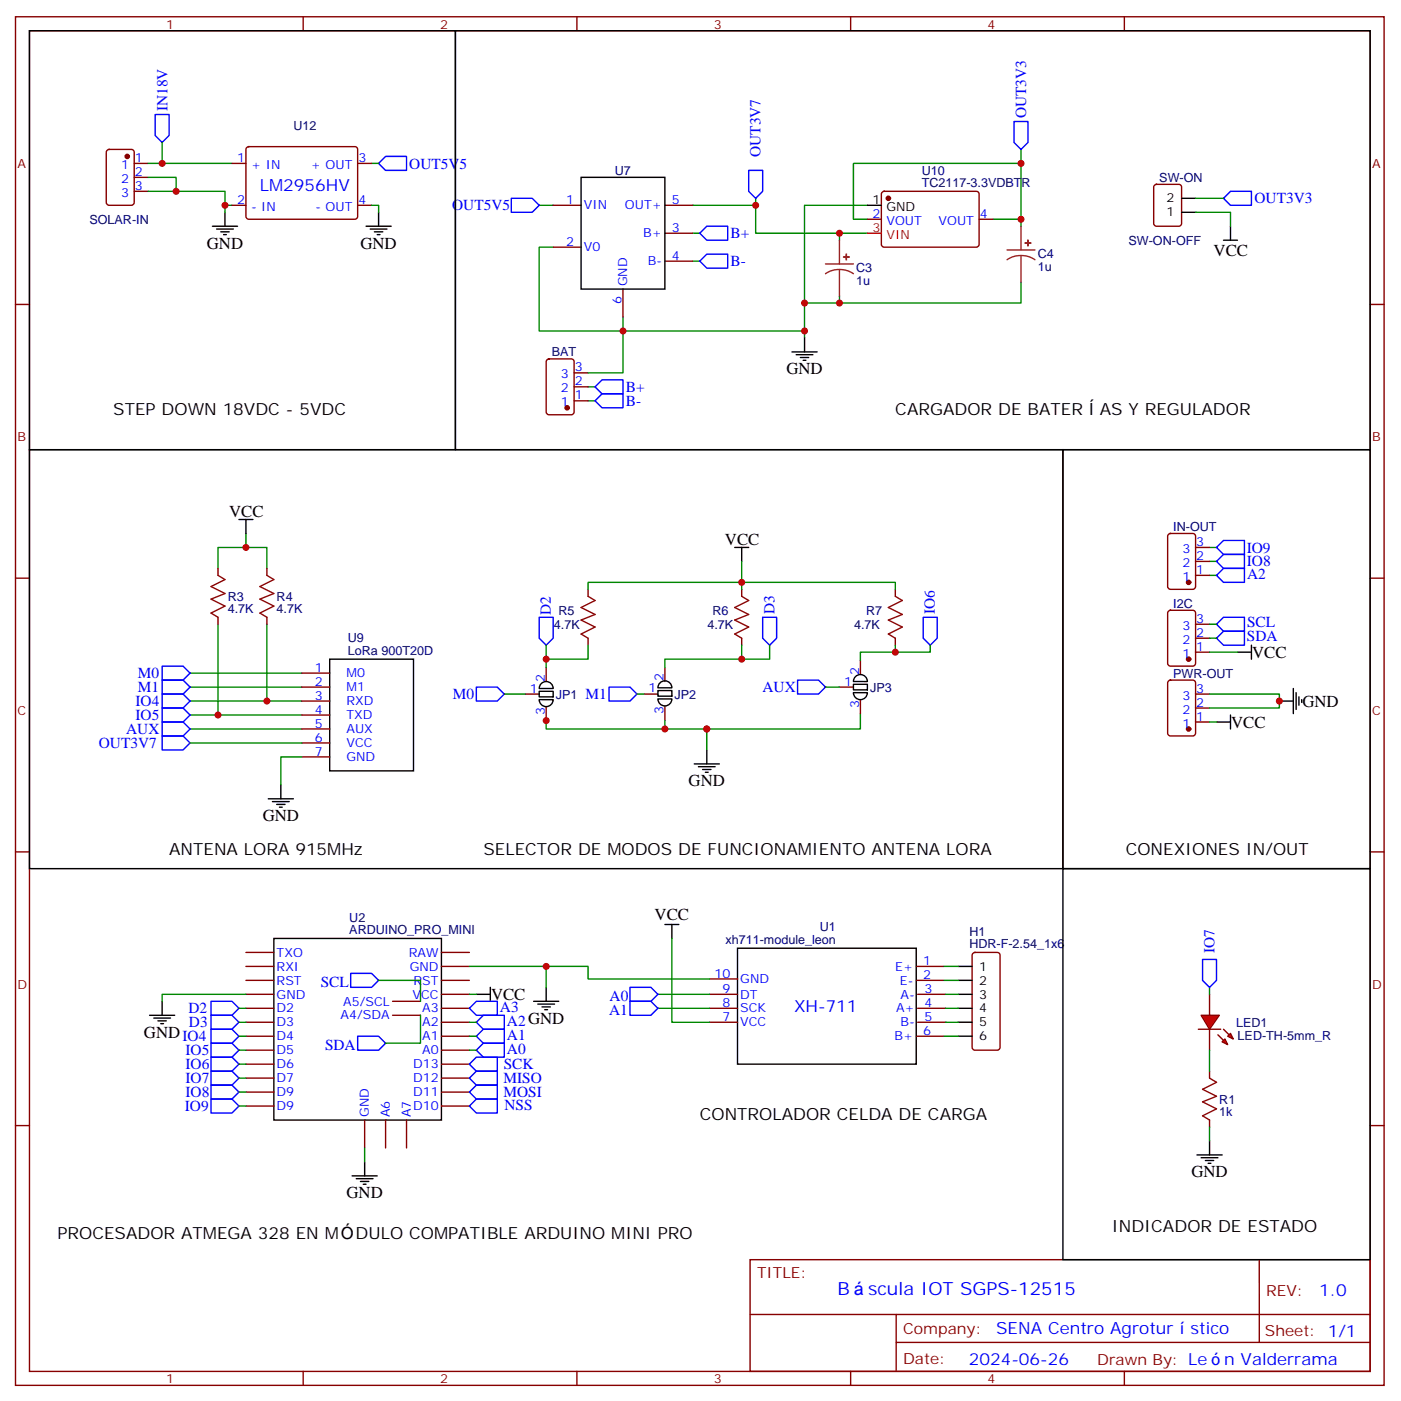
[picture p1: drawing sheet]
<svg xmlns="http://www.w3.org/2000/svg" width="354mm" height="354mm" viewBox="0 0 354 354" stroke-linecap="round" stroke-linejoin="round" font-family="sans-serif">
<g fill="none" stroke="#870000" stroke-width=".35">
<path d="M3.9 4.2h345.7v345.8h-345.7zM7.4 7.8h338.7v338.6h-338.7zM76.6 4.2v3.6M145.7 4.2v3.6M214.9 4.2v3.6M284 4.2v3.6M3.9 76.9h3.5M346.1 76.9h3.5M3.9 146h3.5M55.1 143.6v1.7M55.1 155.9v1.8M67.4 143.6v1.7"/>
<path d="M67.4 155.9v1.8M346.1 146h3.5M76.2 177.1h7.1M76.2 173.6h7.1M76.2 170h7.1M76.2 191.2h7.1M76.2 187.7h7.1M76.2 184.1h7.1M76.2 180.6h7.1M3.9 215.2h3.5M346.1 215.2h3.5M62.1 240.6h7.1"/>
<path d="M62.1 244.1h7.1M62.1 247.6h7.1M62.1 251.2h7.1M62.1 254.7h7.1M62.1 258.2h7.1M99.2 252.9h7M99.2 256.5h7M111.5 240.6h7.1M111.5 244.1h7.1M111.5 247.6h7.1M111.5 251.2h7.1M111.5 254.7h7.1"/>
<path d="M111.5 258.2h7.1M179.2 251.2h7.1M179.2 254.7h7.1M179.2 258.2h7.1M179.2 247.3h7.1M231.5 244.1h7M231.5 247.6h7M231.8 251.2h7.1M231.8 254.7h7.1M231.8 258.2h7.1M245.8 240.8l.5-.2h5.6a.71 .71 0 0 1 .7 .7v23.6l-.7 .4h-5.6l-.5-.2-.2-.5v-23.3zM62.1 261.8h7.1"/>
<path d="M62.1 265.3h7.1M62.1 268.8h7.1M62.1 272.3h7.1M62.1 275.9h7.1M62.1 279.4h7.1M111.5 261.8h7.1M111.5 265.3h7.1M111.5 268.8h7.1M111.5 272.3h7.1M111.5 275.9h7.1M111.5 279.4h7.1M231.5 261.8h7"/>
<path d="M3.9 284.3h3.5M92.1 282.9v7.1M97.4 282.9v7.1M102.7 282.9v7.1M346.1 284.3h3.5M189.5 318.2h156.6v28.2h-156.6zM318.1 318.2v20.9M189.5 332.1h156.5M226.4 339.1h119.6M226.4 332.1v14.1M76.6 346.4v3.6M145.7 346.4v3.6"/>
<path d="M214.9 346.4v3.6M284 346.4v3.6"/>
</g>
<g fill="none" stroke="#000" stroke-width=".35">
<path d="M60.4 131.2h3.5M62.1 131.2v3.6M83.3 166.5h21.2v28.2h-21.2zM70.9 198.3v3.5M67.8 201.8h6.3M68.8 202.5h4.3M69.9 203.2h2.1M70.6 203.9h.7M69.2 237.1h42.3v45.8h-42.3zM168 233.5h3.5M169.7 233.5v3.6M186.3 239.5h45.2v29.3h-45.2z"/>
<path d="M37.8 256.5h6.3M38.8 257.2h4.3M39.9 257.9h2.1M40.6 258.6h.7M41 252.9v3.6M120.3 251.2h3.6M123.9 249.4v3.5M134.8 252.9h6.3M135.9 253.6h4.2M136.9 254.4h2.1M137.6 255.1h.7M138 249.4v3.5"/>
<path d="M242 251.2h3.6M242 244.1h3.6M242 247.6h3.6M242 254.7h3.6M242 258.2h3.6M242 261.8h3.6M88.9 297h6.4M90 297.7h4.2M91.1 298.5h2.1M91.8 299.2h.7M92.1 293.5v3.5"/>
</g>
<g fill="none" stroke="#008700" stroke-width=".35">
<path d="M62.1 134.8v3.5M55.1 157.7v22.9h21.1M55.1 143.6v-5.3h12.3v5.3M67.4 157.7v19.4h8.8M48 173.6h28.2M48 170h28.2M48 177.1h19.4M48 184.1h28.2M48 180.6h7.1M48 187.7h28.2M76.2 191.2h-5.3v7.1M169.7 237.1v21.1h9.5"/>
<path d="M62.1 251.2h-21.1v1.7M95.6 247.6h10.6v5.3M106.2 256.5v7h-8.8M118.6 244.1h19.4v5.3M118.6 251.2h1.7M138 244.1h10.6v3.2h30.6M166.2 251.2h13M166.2 254.7h13M238.5 244.1h3.5M238.5 247.6h3.5M238.9 251.2h3.1M238.9 254.7h3.1"/>
<path d="M118.6 261.8h1.7M118.6 265.3h1.7M238.5 261.8h3.5M92.1 290v3.5"/>
</g>
<g fill="none" stroke="#00f" stroke-width=".35">
<path d="M41 171.8h5.2l1.8 1.8-1.8 1.7h-5.2zM41 168.3h5.2l1.8 1.7-1.8 1.8h-5.2zM41 178.9h5.2l1.8 1.7-1.8 1.8h-5.2zM41 175.3h5.2l1.8 1.8-1.8 1.8h-5.2zM41 182.4h5.2l1.8 1.7-1.8 1.8h-5.2zM41 185.9h5.2l1.8 1.8-1.8 1.7h-5.2zM53.3 252.9h5.3l1.8 1.8-1.8 1.8h-5.3zM53.3 256.5h5.3l1.8 1.7-1.8 1.8h-5.3zM53.3 260h5.3l1.8 1.8-1.8 1.7h-5.3zM88.6 245.9h5.3l1.7 1.7-1.7 1.8h-5.3zM118.6 254.7l1.7-1.8h5.3v3.6h-5.3zM122.1 256.5h5.3v3.5h-5.3l-1.8-1.8z"/>
<path d="M53.3 263.5h5.3l1.8 1.8-1.8 1.8h-5.3zM53.3 267.1h5.3l1.8 1.7-1.8 1.8h-5.3zM53.3 270.6h5.3l1.8 1.7-1.8 1.8h-5.3zM53.3 277.6h5.3l1.8 1.8-1.8 1.8h-5.3zM53.3 274.1h5.3l1.8 1.8-1.8 1.7h-5.3zM90.3 261.8h5.3l1.8 1.7-1.8 1.8h-5.3zM118.6 268.8l1.7-1.7h5.3v3.5h-5.3zM118.6 272.3l1.7-1.7h5.3v3.5h-5.3zM118.6 279.4l1.7-1.8h5.3v3.6h-5.3zM120.3 274.1h5.3v3.5h-5.3l-1.7-1.7zM120.3 261.8l1.8-1.8h5.3v3.5h-5.3zM122.1 263.5h5.3v3.6h-5.3l-1.8-1.8z"/>
</g>
<path d="M55.1 145.3l1.7 1.1-3.5 1.8 3.5 1.7-3.5 1.4 3.5 1.8-3.5 1.8 1.8 1M67.4 145.3l1.8 1.1-3.5 1.8 3.5 1.7-3.5 1.4 3.5 1.8-3.5 1.8 1.7 1" fill="none" stroke="#a10000" stroke-width=".35"/>
<g fill="#f00" stroke="#870000" stroke-width=".35">
<path d="M303.4 256.5h4.6l-2.5 3.5z"/>
<path d="M302.7 260h5.7z"/>
</g>
<g fill="#870000" stroke="#870000" stroke-width=".35">
<path d="M309.1 260l1.4 1.4z"/>
<path d="M307.7 261.4l1.4 1.4z"/>
</g>
<g fill="#f00" stroke="#870000" stroke-width=".35">
<path d="M310.1 261.8l.7-.7 .7 1.4z"/>
<path d="M308.7 263.2l.7-.7 .7 1.4z"/>
</g>
<g fill="none" stroke="#870000" stroke-width=".35">
<path d="M27.1 38l.5-.3h5.6a.71 .71 0 0 1 .7 .8l-.1 12.9-.6 .5h-5.6l-.5-.3-.3-.4v-12.7zM62.4 37.2l.4-.2h26.8a.71 .71 0 0 1 .7 .7v17l-.4 .6-27.1 .1-.5-.2-.2-.5v-17zM33.9 41.3h3.5M33.9 44.8h3.5M33.9 48.3h3.5M58.6 51.9h3.5M58.6 41.3h3.5M90.3 51.9h3.6M90.3 41.3h3.6M139.7 51.9h7.1M168 51.9h7M168 58.9h7"/>
<path d="M219.1 55.4h3.5M222.9 48.5l.4-.2h23.3a.71 .71 0 0 1 .7 .7v12.7l-.4 .7h-23.6l-.5-.2-.2-.5v-12.7zM247.3 55.4h3.6M291.7 46.8l.4-.2h5.7a.71 .71 0 0 1 .7 .7l-.1 9.4-.6 .4h-5.7l-.5-.2-.2-.5v-9.1zM139.7 62.4h7.1M157.4 73v7.1M168 66h7M138.2 90.9l.5-.2h5.6a.71 .71 0 0 1 .7 .7v12.9l-.7 .5h-5.6l-.5-.3-.2-.4v-12.7zM145 97.7h3.6M145 94.2h3.6M145 101.2h3.6M295.2 135l.5-.2h5.6a.71 .71 0 0 1 .7 .7l-.1 12.9-.6 .5h-5.6l-.5-.3-.2-.4v-12.7z"/>
<path d="M302 138.3h3.5M148.6 148.9v1.7M187.4 148.9v1.7M226.2 148.9v1.7M295.2 154.4l.5-.2h5.6a.71 .71 0 0 1 .7 .7l-.1 12.9-.6 .5h-5.6l-.5-.3-.2-.4v-12.7zM302 145.3h3.5M302 141.8h3.5M302 157.7h3.5M132.7 175.3h3.5M138 168.6v3.6M138 178.5v3.5M148.6 161.2v1.8"/>
<path d="M162.7 175.3h3.5M168 168.6v3.6M168 178.5v3.5M187.4 161.2v1.8M212.1 173.6h3.5M217.3 166.9v3.5M217.3 176.7v3.6M226.2 161.2v1.8M295.2 172l.5-.2h5.6a.71 .71 0 0 1 .7 .7l-.1 13-.6 .4h-5.6l-.5-.2-.2-.5v-12.7zM302 175.3h3.5M302 164.7h3.5M302 161.2h3.5"/>
<path d="M302 178.9h3.5M302 182.4h3.5M305.5 251.2v5.3M305.5 260v5.3M305.5 270.6v1.7M305.5 282.9v1.8"/>
</g>
<g fill="none" stroke="#008700" stroke-width=".35">
<path d="M41 36v5.3M257.9 37.7v3.6M37.4 44.8h7.1v3.5h-7.1M37.4 41.3h21.2M44.5 48.3h12.3v3.6M58.6 51.9h-1.8v1.7M93.9 51.9h1.7v1.7M93.9 41.3h1.7M136.2 51.9h3.5M175 51.9h15.9v7h21.2M175 58.9h1.8M190.9 50.1v1.8"/>
<path d="M219.1 55.4h-3.5v-14.1h42.3v14.1M219.1 51.9h-15.9v24.7h8.9M219.1 58.9h-7v1.8M250.9 55.4h7v1.7M302 53.6h8.8v3.5M302 50.1h7.1M139.7 62.4h-3.5v21.2h21.2v10.6h-8.8M175 66h1.8M203.2 76.6v7h-45.8v-3.5M257.9 71.3v5.3h-45.8v-1.8M148.6 97.7h1.7M203.2 83.6v1.8"/>
<path d="M148.6 101.2h1.7M305.5 138.3h1.8M148.6 148.9v-1.8h77.6v1.8M187.4 141.8v7.1M305.5 145.3h1.8M305.5 141.8h1.8M305.5 157.7h1.8M127.4 175.3h5.3M138 163v5.6M148.6 163v3.5h-10.6M160.9 175.3h1.8M187.4 163v3.5h7v-3.5"/>
<path d="M187.4 166.5h-19.4v2.1M208.5 173.6h3.6M226.2 163v1.7h-8.9v2.2M235 163v1.7h-8.8M305.5 175.3h17.7v3.6h-17.7M305.5 161.2h1.8M305.5 164.7h7.1M168 182v2.1M178.5 184.1v5.3M217.3 180.3v3.8h-79.3v-2.1v.4M305.5 182.4h1.8M60.4 258.2h1.7"/>
<path d="M60.4 254.7h1.7M118.6 258.2h1.7M238.9 258.2h3.1M305.5 249.4v1.8M60.4 261.8h1.7M60.4 265.3h1.7M60.4 268.8h1.7M60.4 272.3h1.7M60.4 275.9h1.7M60.4 279.4h1.7M305.5 265.3v5.3M305.5 284.7v3.5"/>
</g>
<path d="M148.6 150.6l1.7 1.1-3.5 1.8 3.5 1.7-3.5 1.4 3.5 1.8-3.5 1.8 1.8 1M187.4 150.6l1.7 1.1-3.5 1.8 3.5 1.7-3.5 1.4 3.5 1.8-3.5 1.8 1.8 1M226.2 150.6l1.7 1.1-3.5 1.8 3.5 1.7-3.5 1.4 3.5 1.8-3.5 1.8 1.8 1M305.5 272.3l1.8 1.1-3.5 1.8 3.5 1.7-3.5 1.4 3.5 1.8-3.5 1.8 1.7 1" fill="none" stroke="#a10000" stroke-width=".35"/>
<g fill="none" stroke="#000" stroke-width=".35">
<path d="M7.4 7.8h107.6v105.8h-107.6zM115 7.8h231.1v105.8h-231.1zM53.7 57.1h6.3M54.7 57.9h4.2M55.8 58.6h2.1M56.5 59.3h.7M56.8 53.6v3.5M92.5 57.1h6.3M93.5 57.9h4.3M94.6 58.6h2.1M95.3 59.3h.7M95.6 53.6v3.5"/>
<path d="M146.8 44.8h21.2v28.2h-21.2zM219.1 51.9h3.5M298.5 53.6h3.5M298.5 50.1h3.5M310.8 57.1v3.6M309.1 60.7h3.5M200.1 88.9h6.3M201.1 89.6h4.3M202.2 90.3h2.1M202.9 91h.7M203.2 85.4v3.5M7.4 113.6h261.1v105.8h-261.1z"/>
<path d="M268.5 113.6h77.6v105.8h-77.6zM185.6 138.3h3.5M187.4 138.3v3.5M136.2 176.7h3.5a1.76 1.76 0 0 1-1.7 1.8 1.76 1.76 0 0 1-1.8-1.8zM136.2 174.6h3.5v1.4h-3.5zM136.7 172.7a1.76 1.76 0 0 1 2-.4 1.76 1.76 0 0 1 1 1.6h-3.5zM166.2 176.6h3.5a1.76 1.76 0 0 1-1.7 1.7 1.76 1.76 0 0 1-1.8-1.7zM166.2 174.4h3.5v1.5h-3.5zM166.7 172.5a1.76 1.76 0 0 1 1.9-.4 1.76 1.76 0 0 1 1.1 1.7l-3.5-.1zM215.6 175h3.5a1.76 1.76 0 0 1-1.8 1.7 1.76 1.76 0 0 1-1.7-1.7zM215.6 172.9h3.5v1.4h-3.5zM216.1 170.9a1.76 1.76 0 0 1 1.9-.4 1.76 1.76 0 0 1 1.1 1.7h-3.5z"/>
<path d="M312.6 164.7h3.5M316.1 163v3.5M323.2 177.1h3.5M326.7 173.9v6.4M327.4 175v4.2M328.1 176v2.2M328.8 176.7v.7M175.4 193h6.3M176.4 193.7h4.3M177.5 194.4h2.1M178.2 195.1h.7M178.5 189.4v3.6"/>
<path d="M307.3 182.4h3.5M310.8 180.6v3.5M268.5 219.4h77.6v98.8h-77.6zM302.4 291.7h6.3M303.4 292.5h4.3M304.5 293.2h2.1M305.2 293.9h.7M305.5 288.2v3.5"/>
</g>
<g fill="none" stroke="#00f" stroke-width=".35">
<path d="M39.2 28.9h3.5v5.3l-1.7 1.8-1.8-1.8zM256.2 30.7h3.5v5.3l-1.8 1.7-1.7-1.7zM95.6 41.3l1.8-1.8h5.3v3.5h-5.3zM129.2 50.1h5.2l1.8 1.8-1.8 1.7h-5.2zM178.5 57.1h5.3v3.6h-5.3l-1.7-1.8zM189.1 43h3.6v5.3l-1.8 1.8-1.8-1.8zM309.1 50.1l1.7-1.8h5.3v3.6h-5.3zM176.8 66l1.7-1.8h5.3v3.5h-5.3zM150.3 97.7l1.8-1.7h5.3v3.5h-5.3zM152.1 99.5h5.3v3.5h-5.3l-1.8-1.8zM309.1 136.5h5.3v3.6h-5.3l-1.8-1.8zM136.2 155.9h3.5v5.3l-1.7 1.8-1.8-1.8z"/>
<path d="M192.7 155.9h3.5v5.3l-1.8 1.8-1.7-1.8zM233.2 155.9h3.5v5.3l-1.7 1.8-1.8-1.8zM307.3 141.8l1.8-1.7h5.3v3.5h-5.3zM307.3 157.7l1.8-1.8h5.3v3.6h-5.3zM309.1 143.6h5.3v3.5h-5.3l-1.8-1.8zM309.1 159.5h5.3v3.5h-5.3l-1.8-1.8zM120.3 173.6h5.3l1.8 1.7-1.8 1.8h-5.3zM153.8 173.6h5.3l1.8 1.7-1.8 1.8h-5.3zM201.5 171.8h5.3l1.7 1.8-1.7 1.7h-5.3zM159.1 249.4h5.3l1.8 1.8-1.8 1.7h-5.3zM159.1 252.9h5.3l1.8 1.8-1.8 1.8h-5.3zM303.8 242.4h3.5v5.2l-1.8 1.8-1.7-1.8z"/>
</g>
<g fill="#870000" stroke="#870000" stroke-width=".35">
<circle cx="143.3" cy="103" r=".53"/>
<circle cx="224.4" cy="50.1" r=".53"/>
<circle cx="32.1" cy="39.5" r=".53"/>
<circle cx="300.2" cy="147.1" r=".53"/>
<circle cx="300.2" cy="166.5" r=".53"/>
<circle cx="300.2" cy="184.2" r=".53"/>
</g>
<path d="M257.9 57.1v6M208.5 66.7h7.1M212.1 68.1l-1.9 .2-1.7 .8M212.1 68.1l1.8 .2 1.7 .8M212.1 60.7v6M212.1 68.1v6.7M254.4 63.1h7M257.9 64.6l-1.8 .2-1.7 .8M257.9 64.6l1.9 .2 1.6 .8M257.9 64.6v6.7" fill="none" stroke="#8c2424" stroke-width=".35"/>
<g fill="#8c2424" stroke="#8c2424" stroke-width=".35">
<path d="M259 61.4h1.4z"/>
<path d="M259.6 60.7l.1 1.4z"/>
<path d="M213.1 64.9h1.4z"/>
<path d="M213.8 64.2v1.4z"/>
</g>
<path d="M219.1 58.9h3.5" fill="none" stroke="#f00" stroke-width=".35"/>
<g fill="#c00">
<circle cx="55.1" cy="180.6" r=".88"/>
<circle cx="67.4" cy="177.1" r=".88"/>
<circle cx="62.1" cy="138.3" r=".88"/>
<circle cx="178.5" cy="184.1" r=".88"/>
<circle cx="138" cy="182" r=".88"/>
<circle cx="168" cy="184.1" r=".88"/>
<circle cx="187.4" cy="166.5" r=".88"/>
<circle cx="138" cy="166.5" r=".88"/>
<circle cx="187.4" cy="147.1" r=".88"/>
<circle cx="226.2" cy="164.7" r=".88"/>
<circle cx="138" cy="244.1" r=".88"/>
<circle cx="190.9" cy="51.9" r=".88"/>
<circle cx="257.9" cy="55.4" r=".88"/>
<circle cx="157.4" cy="83.6" r=".88"/>
<circle cx="203.2" cy="83.6" r=".88"/>
<circle cx="203.2" cy="76.6" r=".88"/>
<circle cx="212.1" cy="58.9" r=".88"/>
<circle cx="212.1" cy="76.6" r=".88"/>
<circle cx="56.8" cy="51.9" r=".88"/>
<circle cx="44.5" cy="48.3" r=".88"/>
<circle cx="41" cy="41.3" r=".88"/>
<circle cx="323.2" cy="177.1" r=".88"/>
<circle cx="257.9" cy="41.3" r=".88"/>
</g>
<g font-size="4.6" fill="#00f">
<text x="211.6" y="327.2">B</text>
<text x="219.3" y="327.2">scula IOT SGPS-12515</text>
</g>
<g font-size="4.2" fill="#00f">
<text x="65.7" y="48.3">LM2956HV</text>
<text x="200.6" y="255.8">XH-711</text>
<text x="333.3" y="327.5">1.0</text>
<text x="251.7" y="337">SENA Centro Agrotur</text>
<text x="300.7" y="337">stico</text>
<text x="244.7" y="344.8">2024-06-26</text>
<text x="309.2" y="344.8">n Valderrama</text>
</g>
<g font-size="4.2">
<text x="52.2" y="62.8">GND</text>
<text x="91.1" y="62.8">GND</text>
<text x="306.6" y="64.6">VCC</text>
<text x="198.6" y="94.5">GND</text>
<text x="28.6" y="104.8">STEP DOWN 18VDC - 5VDC</text>
<text x="226.2" y="104.8">CARGADOR DE BATER</text>
<text x="277.8" y="104.8">AS Y REGULADOR</text>
<text x="57.9" y="130.5">VCC</text>
<text x="183.1" y="137.6">VCC</text>
<text x="316.3" y="166.2">VCC</text>
<text x="329" y="178.5">GND</text>
<text x="311" y="183.8">VCC</text>
<text x="174" y="198.6">GND</text>
<text x="66.4" y="207.4">GND</text>
<text x="42.7" y="215.9">ANTENA LORA 915MHz</text>
<text x="122.1" y="215.9">SELECTOR DE MODOS DE FUNCIONAMIENTO ANTENA LORA</text>
<text x="284.4" y="215.9">CONEXIONES IN/OUT</text>
<text x="165.4" y="232.4">VCC</text>
<text x="124" y="252.6">VCC</text>
<text x="36.4" y="262.1">GNDIO4</text>
<text x="176.8" y="282.9">CONTROLADOR CELDA DE CARGA</text>
<text x="301" y="297.4">GND</text>
<text x="87.5" y="302.7">GND</text>
<text x="280.8" y="311.2">INDICADOR DE ESTADO</text>
<text x="14.5" y="312.9">PROCESADOR ATMEGA 328 EN M</text>
<text x="89.8" y="312.9">DULO COMPATIBLE ARDUINO MINI PRO</text>
</g>
<g font-size="3.9" fill="#00f">
<text x="42.3" y="28.1" transform="rotate(-90 42.3 28.1)">IN18V</text>
<text x="259.2" y="29.9" transform="rotate(-90 259.2 29.9)">OUT3V3</text>
<text x="192.1" y="39.7" transform="rotate(-90 192.1 39.7)">OUT3V7</text>
<text x="103.4" y="42.6">OUT5V5</text>
<text x="114.2" y="53">OUT5V5</text>
<text x="316.9" y="51.4">OUT3V3</text>
<text x="184.5" y="60.1">B+</text>
<text x="184.5" y="67.2">B-</text>
<text x="158.1" y="98.9">B+</text>
<text x="158.1" y="102.4">B-</text>
<text x="314.9" y="139.6">IO9</text>
<text x="315" y="143.1">IO8</text>
<text x="315" y="146.2">A2</text>
<text x="139.2" y="155.3" transform="rotate(-90 139.2 155.3)">D2</text>
<text x="195.6" y="155.2" transform="rotate(-90 195.6 155.2)">D3</text>
<text x="236.2" y="155.2" transform="rotate(-90 236.2 155.2)">IO6</text>
<text x="315" y="158.5">SCL</text>
<text x="315" y="162">SDA</text>
<text x="34.9" y="171.3">M0</text>
<text x="34.2" y="178.3">IO4</text>
<text x="34.9" y="174.8">M1</text>
<text x="114.4" y="176.5">M0</text>
<text x="147.9" y="176.6">M1</text>
<text x="192.6" y="174.8">AUX</text>
<text x="31.9" y="185.4">AUX</text>
<text x="34.2" y="181.8">IO5</text>
<text x="25" y="188.9">OUT3V7</text>
<text x="306.8" y="240.7" transform="rotate(-90 306.8 240.7)">IO7</text>
<text x="81" y="249.3">SCL</text>
<text x="47.6" y="256">D2</text>
<text x="126.3" y="255.6">A3</text>
<text x="153.9" y="256.4">A1</text>
<text x="154" y="252.9">A0</text>
<text x="47.7" y="259.5">D3</text>
<text x="128.1" y="262.6">A1</text>
<text x="128.1" y="259.1">A2GND</text>
<text x="46.9" y="266.5">IO5</text>
<text x="82.1" y="265.2">SDA</text>
<text x="128.1" y="266.1">A0</text>
<text x="46.9" y="270.1">IO6</text>
<text x="46.9" y="273.6">IO7</text>
<text x="127.2" y="273.5">MISO</text>
<text x="127.2" y="270.1">SCK</text>
<text x="46.7" y="280.6">IO9</text>
<text x="46.9" y="277.1">IO8</text>
<text x="127.2" y="277.1">MOSI</text>
<text x="127.4" y="280.3">NSS</text>
</g>
<g font-size="3.9" fill="#800">
<text x="191.2" y="322.8">TITLE:</text>
<text x="319.9" y="327.5">REV:</text>
<text x="228.1" y="337">Company:</text>
<text x="319.5" y="337.6">Sheet: 1/1</text>
<text x="228.1" y="344.7">Date:</text>
<text x="277.2" y="344.8">Drawn By: Le</text>
</g>
<g font-size="3.2" fill="#800">
<text x="42" y="7.2">1</text>
<text x="111.2" y="7.2">2</text>
<text x="180.3" y="7.2">3</text>
<text x="249.4" y="7.2">4</text>
<text x="4.4" y="42.3">A</text>
<text x="346.6" y="42.3">A</text>
<text x="4.4" y="111.5">B</text>
<text x="346.6" y="111.5">B</text>
<text x="4.4" y="180.6">C</text>
<text x="346.6" y="180.6">C</text>
<text x="4.4" y="249.8">D</text>
<text x="346.6" y="249.8">D</text>
<text x="42" y="349.4">1</text>
<text x="111.2" y="349.4">2</text>
<text x="180.3" y="349.4">3</text>
<text x="249.4" y="349.4">4</text>
</g>
<g font-size="3.2" fill="#000080">
<text x="74.1" y="32.8">U12</text>
<text x="155.3" y="44.2">U7</text>
<text x="232.8" y="47.3">TC2117-3.3VDBTR</text>
<text x="232.8" y="44.1">U10</text>
<text x="292.9" y="45.9">SW-ON</text>
<text x="22.6" y="56.6">SOLAR-IN</text>
<text x="262.1" y="65.3">C4</text>
<text x="285.1" y="61.8">SW-ON-OFF</text>
<text x="216.3" y="72">1u</text>
<text x="216.3" y="68.8">C3</text>
<text x="262.1" y="68.4">1u</text>
<text x="139.4" y="90">BAT</text>
<text x="296.4" y="134.1">IN-OUT</text>
<text x="57.5" y="155">4.7K</text>
<text x="57.5" y="151.8">R3</text>
<text x="69.9" y="155">4.7K</text>
<text x="69.9" y="151.8">R4</text>
<text x="141.1" y="155.3">R5</text>
<text x="180" y="155.3">R6</text>
<text x="218.8" y="155.3">R7</text>
<text x="296.4" y="153.5">I2C</text>
<text x="139.9" y="158.8">4.7K</text>
<text x="178.7" y="158.8">4.7K</text>
<text x="215.8" y="158.8">4.7K</text>
<text x="87.9" y="165.5">LoRa 900T20D</text>
<text x="87.9" y="162.3">U9</text>
<text x="296.4" y="171.2">PWR-OUT</text>
<text x="140.4" y="176.5">JP1</text>
<text x="170.4" y="176.5">JP2</text>
<text x="219.8" y="174.7">JP3</text>
<text x="88.2" y="232.8">U2</text>
<text x="88.2" y="236">ARDUINO_PRO_MINI</text>
<text x="183.3" y="238.5">xh711-module_leon</text>
<text x="207.1" y="235.3">U1</text>
<text x="244.9" y="239.5">HDR-F-2.54_1x6</text>
<text x="244.9" y="236.3">H1</text>
<text x="312.2" y="259.4">LED1</text>
<text x="312.6" y="262.8">LED-TH-5mm_R</text>
<text x="308" y="282">1k</text>
<text x="308" y="278.8">R1</text>
</g>
<g font-size="3.2" fill="#00f">
<text x="34.1" y="40.9">1</text>
<text x="59.9" y="40.9">1</text>
<text x="90.5" y="40.9">3</text>
<text x="30.6" y="42.7">1</text>
<text x="30.6" y="46.2">2</text>
<text x="34.1" y="44.4">2</text>
<text x="34.1" y="48">3</text>
<text x="63.4" y="42.7">+ IN</text>
<text x="78.6" y="42.7">+ OUT</text>
<text x="30.6" y="49.7">3</text>
<text x="59.9" y="51.5">2</text>
<text x="63.4" y="53.3">- IN</text>
<text x="79.7" y="53.3">- OUT</text>
<text x="90.5" y="51.5">4</text>
<text x="143" y="51.5">1</text>
<text x="147.5" y="52.9">VIN</text>
<text x="157.9" y="52.9">OUT+</text>
<text x="169.7" y="51.5">5</text>
<text x="162.5" y="60">B+</text>
<text x="169.7" y="58.6">3</text>
<text x="220.4" y="55">2</text>
<text x="223.9" y="56.8">VOUT</text>
<text x="237.1" y="56.8">VOUT</text>
<text x="247.5" y="55">4</text>
<text x="143" y="62.1">2</text>
<text x="147.5" y="63.5">V0</text>
<text x="169.7" y="65.6">4</text>
<text x="163.6" y="67">B-</text>
<text x="157" y="76.8" transform="rotate(-90 157 76.8)">6</text>
<text x="158.4" y="72.3" transform="rotate(-90 158.4 72.3)">GND</text>
<text x="141.7" y="95.6">3</text>
<text x="145.2" y="93.8">3</text>
<text x="141.7" y="99.1">2</text>
<text x="145.2" y="100.9">1</text>
<text x="145.2" y="97.4">2</text>
<text x="141.7" y="102.7">1</text>
<text x="302.2" y="137.9">3</text>
<text x="298.7" y="143.2">2</text>
<text x="298.7" y="139.7">3</text>
<text x="302.2" y="141.5">2</text>
<text x="298.7" y="146.8">1</text>
<text x="302.2" y="145">1</text>
<text x="298.7" y="159.1">3</text>
<text x="302.2" y="160.9">2</text>
<text x="302.2" y="157.3">3</text>
<text x="298.7" y="166.2">1</text>
<text x="298.7" y="162.6">2</text>
<text x="302.2" y="164.4">1</text>
<text x="79.5" y="173.2">2</text>
<text x="79.5" y="169.7">1</text>
<text x="87.5" y="171.1">M0</text>
<text x="137.6" y="172.2" transform="rotate(-90 137.6 172.2)">2</text>
<text x="167.6" y="172" transform="rotate(-90 167.6 172)">2</text>
<text x="213.2" y="173.2">1</text>
<text x="217" y="170.4" transform="rotate(-90 217 170.4)">2</text>
<text x="79.5" y="176.7">3</text>
<text x="87.5" y="178.2">RXD</text>
<text x="87.5" y="174.6">M1</text>
<text x="133.8" y="175">1</text>
<text x="163.8" y="174.8">1</text>
<text x="217" y="178.8" transform="rotate(-90 217 178.8)">3</text>
<text x="298.7" y="176.7">3</text>
<text x="302.2" y="178.5">2</text>
<text x="302.2" y="175">3</text>
<text x="79.5" y="183.8">5</text>
<text x="79.5" y="180.3">4</text>
<text x="87.5" y="185.2">AUX</text>
<text x="87.5" y="181.7">TXD</text>
<text x="137.6" y="180.5" transform="rotate(-90 137.6 180.5)">3</text>
<text x="167.6" y="180.3" transform="rotate(-90 167.6 180.3)">3</text>
<text x="298.7" y="183.8">1</text>
<text x="298.7" y="180.3">2</text>
<text x="302.2" y="182">1</text>
<text x="79.5" y="190.9">7</text>
<text x="79.5" y="187.3">6</text>
<text x="87.5" y="188.7">VCC</text>
<text x="87.5" y="192.3">GND</text>
<text x="69.9" y="241.7">TXO</text>
<text x="69.9" y="245.2">RXI</text>
<text x="103.3" y="241.7">RAW</text>
<text x="103.5" y="245.2">GND</text>
<text x="226.1" y="245.2">E+</text>
<text x="233.2" y="243.8">1</text>
<text x="69.9" y="248.7">RST</text>
<text x="104.5" y="248.7">RST</text>
<text x="180.5" y="246.9">10</text>
<text x="182.5" y="250.8">9</text>
<text x="187" y="248.4">GND</text>
<text x="227.3" y="248.7">E-</text>
<text x="233.2" y="247.3">2</text>
<text x="233.6" y="250.8">3</text>
<text x="69.9" y="252.2">GND</text>
<text x="69.9" y="255.8">D2</text>
<text x="86.1" y="257.5">A4/SDA</text>
<text x="86.7" y="254">A5/SCL</text>
<text x="104.2" y="252.2">VCC</text>
<text x="106.6" y="255.8">A3</text>
<text x="182.5" y="254.4">8</text>
<text x="182.5" y="257.9">7</text>
<text x="187" y="252.2">DT</text>
<text x="187" y="255.8">SCK</text>
<text x="226.3" y="255.8">A+</text>
<text x="227.5" y="252.2">A-</text>
<text x="233.6" y="254.4">4</text>
<text x="233.6" y="257.9">5</text>
<text x="69.9" y="259.3">D3</text>
<text x="69.9" y="262.8">D4</text>
<text x="106.6" y="259.3">A2</text>
<text x="106.6" y="262.8">A1</text>
<text x="187" y="259.3">VCC</text>
<text x="226" y="262.8">B+</text>
<text x="227.5" y="259.3">B-</text>
<text x="233.2" y="261.4">6</text>
<text x="69.9" y="266.3">D5</text>
<text x="69.9" y="269.9">D6</text>
<text x="104.3" y="269.9">D13</text>
<text x="106.6" y="266.3">A0</text>
<text x="69.9" y="273.4">D7</text>
<text x="104.3" y="273.4">D12</text>
<text x="69.9" y="276.9">D9</text>
<text x="69.9" y="280.5">D9</text>
<text x="104.3" y="276.9">D11</text>
<text x="104.3" y="280.5">D10</text>
<text x="93.2" y="282.2" transform="rotate(-90 93.2 282.2)">GND</text>
<text x="98.5" y="282.2" transform="rotate(-90 98.5 282.2)">A6</text>
<text x="103.8" y="282.2" transform="rotate(-90 103.8 282.2)">A7</text>
</g>
<g font-size="3.2">
<text x="220.4" y="51.5">1</text>
<text x="223.9" y="53.3">GND</text>
<text x="294.7" y="51.2">2</text>
<text x="294.7" y="54.7">1</text>
<text x="247.3" y="245.2">1</text>
<text x="247.3" y="248.7">2</text>
<text x="247.3" y="252.2">3</text>
<text x="247.3" y="255.8">4</text>
<text x="247.3" y="259.3">5</text>
<text x="247.3" y="262.8">6</text>
</g>
<g font-size="3.2" fill="#f00">
<text x="220.4" y="58.6">3</text>
<text x="223.9" y="60.3">VIN</text>
</g>
</svg>
